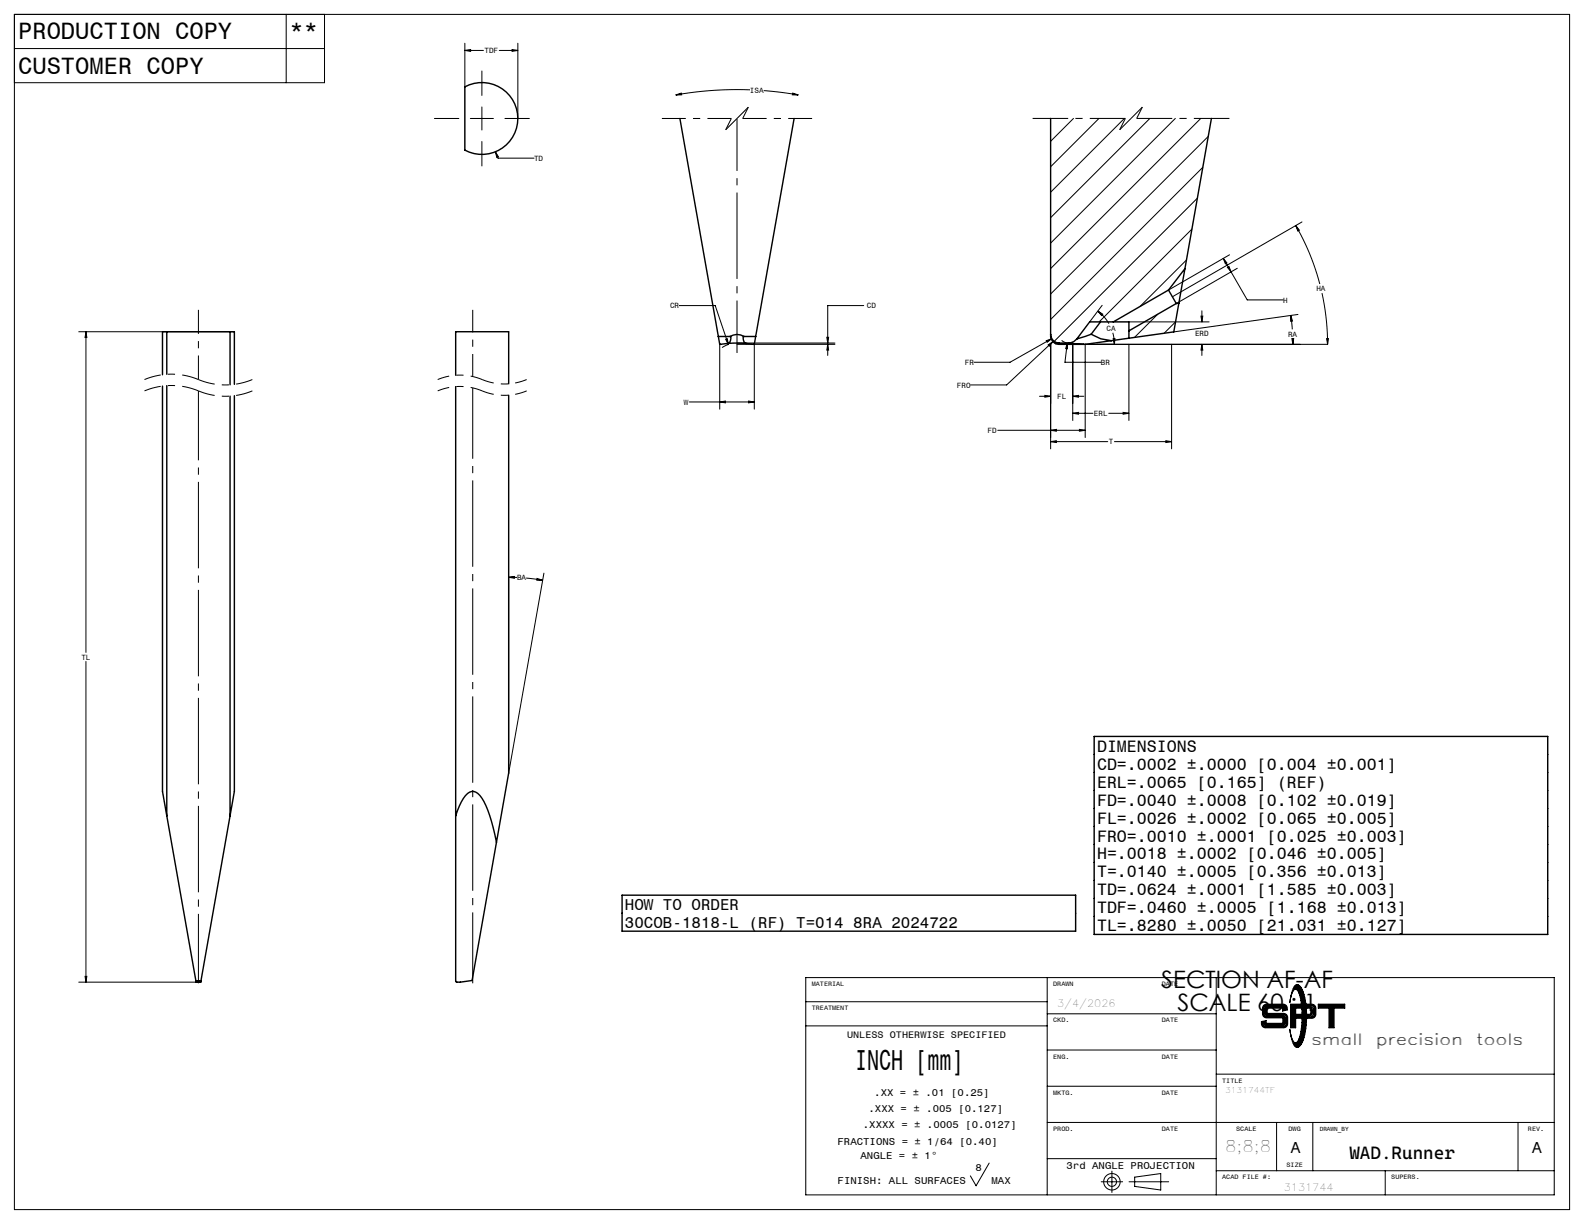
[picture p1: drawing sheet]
<svg xmlns="http://www.w3.org/2000/svg" width="279mm" height="216mm" viewBox="0 0 279 216" stroke-linecap="round" stroke-linejoin="round" font-family="sans-serif">
<g fill="none" stroke="#000" stroke-width=".25">
<path d="M82 15.3a6.3 6.3 0 0 1 9.3 5.6 6.3 6.3 0 0 1-9.3 5.6zM119.9 20.9l6.8 38.5M140.1 20.9l-6.8 38.5M185.3 20.9v38.1M213.7 20.9l-4.7 26.5M29.4 58.5h-.7v7.6M29.4 58.5v7.5M29.4 58.5h11.2M40.6 58.5h.7v9.3M40.6 58.5v9.4M126.7 59.4l.3 1.3 1.3-.1M126.7 59.4h2.1"/>
<path d="M128.8 59.4h.1a.98 .98 0 0 1-.6 1.2M131.2 59.4h2.1M131.2 59.4a2.27 2.27 0 0 0-2.4 0M131.2 59.4a.87 .87 0 0 0 .5 1.2M133.3 59.4l-.3 1.3-1.3-.1M185.3 59a1.52 1.52 0 0 0 1.5 1.5M185.3 59v.4a1.52 1.52 0 0 0 .7 1.1l.2 .1M189.9 59.8l-.5 .5-.9 .2M192.5 59l-2.6 .8M192.5 59l1.7 .8 1.8 .3M194.1 56.8l-1.6 2.2M196.4 56.8h2.7v1.6"/>
<path d="M196.4 56.8h-4.2l-2.3 3M199.1 58.4v1.3M199.1 59.7l-3.1 .4M206.1 51.2l1.4 2.3M206.1 51.2l-9.7 5.6M207.5 53.5l-8.4 4.9M207.9 53.5l-.9 5-7.9 1.2M207.9 53.5h-.4M209 47.4l-1.1 6.1M209 47.4l-2.9 3.8M28.7 68.1v71.5l.7 4.3M29.4 68v75.9"/>
<path d="M40.6 69.9v74M41.3 69.8v69.8l-.7 4.3M80.4 66.2v-7.7h9.3v9.2M80.4 68.2v104.9l.1 .1 2.8-.3 4.3-24.3M89.7 69.7v66.7l-2.1 12.2M128.3 60.6h3.4M186.8 60.5l-.6 .1M186.8 60.5h1.7M188.5 60.5l2.6 .2M196 60.1l-4.6 .6h-4.6l-.6-.1M193 129.9h80v34.9h-80zM29.4 143.9l5.2 29.2"/>
<path d="M40.6 143.9l-5.2 29.2M80.4 143.9l.6-1.8a3.8 3.8 0 0 1 2.2-2.5 2.42 2.42 0 0 1 2.2 1.8l1 2.4 1.2 4.8M109.7 157.9h80v6.3h-80zM34.6 173.1v.1h.2M34.6 173.1h.2M34.8 173.2h.4M34.8 173.1v.1M35.2 173.1h-.4M35.2 173.1v.1M35.2 173.1h.2M35.4 173.1v.1h-.2"/>
</g>
<g fill="none" stroke="#000" stroke-width=".18">
<path d="M2.5 8.6h54.7M2.5 2.5h274.4v210.9h-274.4zM50.5 2.5v12.1M57.2 2.5v12.1h-54.7M82 8.9l1-.2v.4zM82 7.6v7.7M82 8.9h3.3M85 12.5v4.3M85 18.9v4M88.1 8.9h3.2M90.3 8.7l1 .2-1 .2zM91.3 7.6v13.3"/>
<path d="M119.2 16.7l1-.3v.3zM132.3 15.8a62.2 62.2 0 0 0-13.1 .9M134.7 16l6.1 .7M139.8 16.4l1 .3h-1zM76.6 20.9h4.3M83 20.9h4M85 25v4.3M87.4 26.8l.5 .9-.3 .1zM87.4 26.8l.4 1.1h6.4M89.1 20.9h4.3M189.4 20.9l-4.1 4M193.8 20.9l-8.5 8.5"/>
<path d="M198.3 20.9l-13 13M202.8 20.9l-17.5 17.5M207.3 20.9l-22 22M211.2 35l-25.2 25.2M211.8 20.9l-26.5 26.5M212.2 29.5l-26.9 26.9M213.1 24.1l-27.8 27.8M228.6 39.8l.6 .8-.3 .1zM228.6 39.8a41.9 41.9 0 0 1 4.2 10.3M229.7 39.2l-22.8 13.1M13.9 58.5h27.4M15.2 58.5v56.6"/>
<path d="M15.2 58.5l.1 1h-.3zM119.8 53.9h6.4l2.3 6.9M128 59.8l.3-.1 .2 1.1zM145.8 59.5h.4l-.2 1zM152.4 53.9h-6.4v6.6M185.5 59.7l-7.3 4.2h-6.4M193.6 54.9l.9 .5-.2 .3zM193.6 54.9a7.3 7.3 0 0 1 2 2.2M194.4 53.9l-2.2 2.9M196.3 58.7l.3 2M196.3 59.7h.4l-.1 1zM199.1 56.8h14.2"/>
<path d="M204.2 55.4l-4.1 4.1M207.4 56.8l-2.1 2M209.3 45.9l-8.2 8.2M210.2 40.4l-16.3 16.4M211.8 55.8h.4l-.2 1zM212 54.8v2M215.8 45.6l1.3 2.4M215.8 45.6l.6 .8-.3 .1zM216.5 47.2l.3-.2 .3 1zM216.9 44.9l-10.7 6.2M217.1 48l2.9 4.9h6.4M218.2 47.3l-10.6 6.2"/>
<path d="M227.7 55.6l.3 1-.3 .1zM227.7 55.6l.3 2.5M227.9 59.7h.3l-.2 1zM228 59.7v1M228.9 55.5l-21.9 3M233.2 51.7a41.9 41.9 0 0 1 1 9M234 59.7h.3l-.1 1zM121.6 70.9h11.4M127 70.9l1-.2v.4zM127 60.7v11.5M128.5 60.7l-1.1 .6M130 60.7h17.3"/>
<path d="M130 60.5h17.3M132 70.7l1 .2-1 .2zM133 60.7v11.5M146 60.7l.2 1.1h-.4zM146 60.7v2M176 75.9h15.4M183.4 69.9h1.9M184.3 69.7l1 .2-1 .2zM184.6 60.1l.9-.4-.8 .7zM184.9 60.8l.8-.5-.6 .8zM185.3 75.9l1-.2v.4zM185.3 77.9l1-.2v.4z"/>
<path d="M185.3 60.7v18.5M185.3 77.9h10.1M185.7 60.3l-8.1 7.6h-6.4M187.3 60l.5 .4 .7 .1M188.3 60.5v1h-.3zM188.3 60.5l-.5 3.4h6.4M189.2 72.9l1-.2v.4zM189.2 69.9l1-.2v.4zM189.2 60.7v13.5M189.2 72.9h3.6M189.2 69.9h2M190.4 75.7l1 .2-1 .2z"/>
<path d="M190.5 60.7h43.7M191.4 60.7v16.5M195.6 72.9h3.5M196.6 77.9h10.1M198.1 72.7l1 .2-1 .2zM199.1 60.7v13.5M205.6 77.7l1.1 .2-1.1 .2zM206.7 60.7v18.5M212 60.7l.2 1.1h-.4zM212 60.7v2M15.2 116.7v56.5M89.7 101.8l1-.1v.3z"/>
<path d="M89.7 101.8l1.5 .1M89.7 101.8v33.3M92.8 102l2.9 .3M94.7 102l1 .3h-1zM95.9 101.1l-6.2 35.3M13.9 173.2h21.1M15 172.2h.3l-.1 1zM142.1 172.4h132.1v38.4h-132.1zM142.1 176.7h42.6M184.7 172.4v38.4M184.7 178.8h29.8M214.5 172.4v38.4"/>
<path d="M222.9 177.3l.5-.2h2.9a.79 .79 0 0 1 .8 1l-.9 .2v-.5h-2.7v.9h2.9a.72 .72 0 0 1 .7 .8v1.1a.72 .72 0 0 1-.7 .7h-3.2a.72 .72 0 0 1-.7-.7v-.4l.8-.2v.5h3v-1h-2.9a.72 .72 0 0 1-.7-.7v-1.1zM223 177.4l.4-.1h2.9a.61 .61 0 0 1 .6 .7l-.5 .2v-.5h-3v1.2h3a.58 .58 0 0 1 .6 .6v1.1a.58 .58 0 0 1-.6 .5h-3.2a.64 .64 0 0 1-.6-.8l.6-.1v.4h3.2v-1.2h-3a.58 .58 0 0 1-.6-.6v-1.1zM223.1 177.6l.3-.2h2.9l.3 .1 .2 .4-.3 .1v-.5h-3.3v1.5l3.4 .1 .2 .4-.1 1.4-.3 .1h-3.2l-.3-.1-.1-.5h.3v.4h3.5v-1.5l-3.4-.1-.2-.4zM223.1 177.8v1.1M223.4 179.1h3M226.6 177.7l.1 .2M226.7 179.4v1.3M227.6 177.1h1.9v.7h-1v1.1h1.1v.7h-1.1v1.7h-.9zM227.8 177.3h1.5l.1 .4h-1v1.4h1v.4h-1v1.6h-.6zM227.9 177.4h1.3v.1h-.9v1.7h1v.1h-1v1.7h-.4zM228.1 177.5v3.4M228.4 173.8a.69 .69 0 0 1 1.1 .5 13.7 13.7 0 0 1 0 9.9 .73 .73 0 0 1-.7 .6 .73 .73 0 0 1-.7-.7l-.3-.9-.3-1.6a3 3 0 0 0 1 2.3h.1a3.3 3.3 0 0 0 .9-2.4 12.8 12.8 0 0 0-.6-6.8 .45 .45 0 0 0-.5-.2 .45 .45 0 0 0-.4 .4l-.5 2 .5-2.2z"/>
<path d="M228.6 174.1a1.91 1.91 0 0 1 1.1 1.8 15 15 0 0 1-.3 7.7l-.4 .5-.4 .2M228.8 173.8l-.6 .6a.67 .67 0 0 1 1 .6 14.4 14.4 0 0 1-.1 8.6 .6 .6 0 0 1-.9 .4l.6 .6M228.8 174l-.3 .2a1.65 1.65 0 0 1 1.1 1.6 14.2 14.2 0 0 1-.4 7.9l-.3 .4-.4 .1 .3 .3M228.8 174h.1M228.8 173.8h.1M228.8 173.8l.5 .3a8.6 8.6 0 0 1 1 5.1 8.6 8.6 0 0 1-1 5.1l-.5 .3M228.8 174l.4 .2a8.5 8.5 0 0 1 1 5 8.5 8.5 0 0 1-1 5l-.4 .3M230.4 177.1h1a.72 .72 0 0 1 .7 .7v1.1a.72 .72 0 0 1-.7 .7h-.8v-.7l.5-.1 .1-.7-.2-.2-.5-.1zM230.6 177.3h.8a.58 .58 0 0 1 .6 .5v1.1a.58 .58 0 0 1-.6 .6h-.7v-.4l.4-.1 .2-.2v-.7l-.1-.4h-.6zM230.8 177.4h.7l.3 .4v1.3l-.3 .2h-.6v-.1l.3-.1 .3-.2v-1a.58 .58 0 0 0-.7-.4zM231.4 177.6l.3 .2v1.2l-.3 .2M232.5 177.1h4.7v.7h-1.9v3.5h-.9v-3.5h-1.9z"/>
<path d="M232.7 177.3h4.4v.4h-1.9v3.4h-.6v-3.4h-1.9zM232.8 177.4h4.1v.1h-1.9v3.5h-.3v-3.5h-1.9zM234.9 177.6v3.3M142.1 181h42.6M184.7 191.6h29.8M184.7 198h89.5M184.7 185.2h29.8M214.5 189.5h59.7M222.9 180.5v.2M223.2 180.9h3.2M225.2 198v8.5M228.8 184.6h.1"/>
<path d="M228.8 184.5h.1M231.6 198v8.5M267.8 198v8.5M174.5 205.2l-2.3 4-1-1.8M184.7 204.4h29.8M194.2 208.5h3.8M196.1 206.6v3.7M199.2 208.5h6.9M200.1 207.6l4.6-.6v2.9l-4.6-.6zM214.5 206.5h59.7M244.3 206.5v4.3"/>
<circle cx="196.1" cy="208.5" r=".81"/>
<circle cx="196.1" cy="208.5" r="1.45"/>
</g>
<path d="M85 68.9a10.2 10.2 0 0 0-7.8 0M85 66.9a10.2 10.2 0 0 0-7.8 0M92.9 68.9a10.2 10.2 0 0 1-7.9 0M92.9 66.9a10.2 10.2 0 0 1-7.9 0" fill="none" stroke="#000" stroke-width=".18" stroke-dasharray="6.3 1.3 1.3 1.3" stroke-dashoffset="4.2" stroke-linecap="butt"/>
<path d="M35 68.9a12.4 12.4 0 0 0-9.5 0M35 66.9a12.4 12.4 0 0 0-9.5 0M44.5 68.9a12.4 12.4 0 0 1-9.5 0M44.5 66.9a12.4 12.4 0 0 1-9.5 0" fill="none" stroke="#000" stroke-width=".18" stroke-dasharray="6.3 1.3 1.3 1.3" stroke-dashoffset="3.4" stroke-linecap="butt"/>
<path d="M129 20.9h-12.2M143.2 20.9h-12.2" fill="none" stroke="#000" stroke-width=".18" stroke-dasharray="6.3 1.3 1.3 1.3" stroke-dashoffset="2.1" stroke-linecap="butt"/>
<path d="M132 18.9l-2 2M201.5 18.9l-2 2M128 22.9l1-2M130 20.9l-2 2M131 20.9l1-2M197.5 22.9l1-2M199.5 20.9l-2 2M200.5 20.9l1-2" fill="none" stroke="#000" stroke-width=".18" stroke-dasharray="6.3 1.3 1.3 1.3" stroke-linecap="butt"/>
<path d="M198.5 20.9h-16.4M216.9 20.9h-16.4" fill="none" stroke="#000" stroke-width=".18" stroke-dasharray="6.3 1.3 1.3 1.3" stroke-dashoffset=".1" stroke-linecap="butt"/>
<path d="M83.4 68.4v105" fill="none" stroke="#000" stroke-width=".18" stroke-dasharray="15.2 1.3 1.3 1.3" stroke-dashoffset="2.7" stroke-linecap="butt"/>
<path d="M83.4 54.7v11.7" fill="none" stroke="#000" stroke-width=".18" stroke-dasharray="15.2 1.3 1.3 1.3" stroke-dashoffset="11.3" stroke-linecap="butt"/>
<path d="M35 68.9v104.5" fill="none" stroke="#000" stroke-width=".18" stroke-dasharray="15.2 1.3 1.3 1.3" stroke-dashoffset="3" stroke-linecap="butt"/>
<path d="M35 54.7v12.2" fill="none" stroke="#000" stroke-width=".18" stroke-dasharray="15.2 1.3 1.3 1.3" stroke-dashoffset="11" stroke-linecap="butt"/>
<path d="M130 20.9v41.4" fill="none" stroke="#000" stroke-width=".18" stroke-dasharray="15.2 1.3 1.3 1.3" stroke-dashoffset="6" stroke-linecap="butt"/>
<path d="M94.7 102l1 .3h-1zM89.7 101.8l1-.1v.3zM15.2 58.5l.1 1h-.3zM15 172.2h.3l-.1 1zM87.4 26.8l.2 1 .3-.1zM90.3 8.7l1 .2-1 .2zM82 8.9l1-.2v.4zM132 70.7l1 .2-1 .2zM127 70.9l1-.2v.4zM119.2 16.7h1v-.3zM139.8 16.4v.3h1zM146 60.7l.2 1.1h-.4zM145.8 59.5h.4l-.2 1zM128 59.8l.5 1-.2-1.1zM185.3 75.9l1-.2v.4zM190.4 75.7l1 .2-1 .2zM227.9 59.7h.3l-.2 1zM227.7 55.6l.3 1-.3 .1zM205.6 77.7l1.1 .2-1.1 .2zM185.3 77.9l1-.2v.4zM184.9 60.8l.2 .3 .6-.8zM211.8 55.8h.4l-.2 1zM212 60.7l.2 1.1h-.4zM198.1 72.7l1 .2-1 .2zM189.2 72.9l1-.2v.4zM189.2 69.9l1-.2v.4zM184.3 69.7l1 .2-1 .2zM196.3 59.7h.4l-.1 1zM193.6 54.9l.9 .5-.2 .3zM215.8 45.6l.6 .8-.3 .1zM216.5 47.2l.3-.2 .3 1zM234 59.7h.3l-.1 1zM228.6 39.8l.6 .8-.3 .1zM184.6 60.1l.1 .3 .8-.7zM188.3 60.5l-.3 1h.3z" fill="#000"/>
<text font-size="5.1" x="150.8" y="188.8">INCH [mm]</text>
<g font-size="4.2">
<text x="3.2" y="6.8">PRODUCTION COPY</text>
<text x="51.1" y="6.8">**</text>
<text x="3.2" y="13">CUSTOMER COPY</text>
<text x="204.8" y="174.2">SECTION AF-AF</text>
<text x="207.7" y="178.4">SCALE 60 : 1</text>
</g>
<text font-size="3.2" x="238" y="204.5">WAD.Runner</text>
<g font-size="2.9">
<text x="193.5" y="132.6">DIMENSIONS</text>
<text x="193.5" y="135.7">CD=.0002 ±.0000 [0.004 ±0.001]</text>
<text x="193.5" y="138.9">ERL=.0065 [0.165] (REF)</text>
<text x="193.5" y="142.1">FD=.0040 ±.0008 [0.102 ±0.019]</text>
<text x="193.5" y="145.3">FL=.0026 ±.0002 [0.065 ±0.005]</text>
<text x="193.5" y="148.4">FRO=.0010 ±.0001 [0.025 ±0.003]</text>
<text x="193.5" y="151.6">H=.0018 ±.0002 [0.046 ±0.005]</text>
<text x="193.5" y="154.8">T=.0140 ±.0005 [0.356 ±0.013]</text>
<text x="193.5" y="158">TD=.0624 ±.0001 [1.585 ±0.003]</text>
<text x="193.5" y="161.1">TDF=.0460 ±.0005 [1.168 ±0.013]</text>
<text x="193.5" y="164.3">TL=.8280 ±.0050 [21.031 ±0.127]</text>
</g>
<g font-size="2.8">
<text x="110.2" y="160.5">HOW TO ORDER</text>
<text x="110.2" y="163.7">30COB-1818-L (RF) T=014 8RA 2024722</text>
<text x="231.4" y="184.3">small</text>
<text x="242.8" y="184.3">precision</text>
<text x="260.5" y="184.3">tools</text>
<text x="216.1" y="203.3">8;8;8</text>
<text x="227.7" y="203.3">A</text>
<text x="270.3" y="203.3">A</text>
</g>
<g font-size="1.8">
<text x="186.5" y="177.6">3/4/2026</text>
<text x="153.2" y="196.2">.XXX = ± .005 [0.127]</text>
<text x="154.2" y="193.3">.XX = ± .01 [0.25]</text>
<text x="147.7" y="201.9">FRACTIONS = ± 1/64 [0.40]</text>
<text x="152.2" y="199">.XXXX = ± .0005 [0.0127]</text>
<text x="147.8" y="208.8">FINISH: ALL SURFACES</text>
<text x="151.8" y="204.5">ANGLE = ± 1°</text>
<text x="172.1" y="206.5">8</text>
<text x="174.9" y="208.8">MAX</text>
<text x="188.1" y="206.2">3rd ANGLE PROJECTION</text>
<text x="226.4" y="210.2">3131744</text>
</g>
<text font-size="1.7" x="149.4" y="183">UNLESS OTHERWISE SPECIFIED</text>
<text font-size="1.4" x="216.1" y="192.8">3131744TF</text>
<g font-size="1.3">
<text x="85.5" y="9.4">TDF</text>
<text x="132.3" y="16.4">ISA</text>
<text x="94.2" y="28.4">TD</text>
<text x="226.3" y="53.4">H</text>
<text x="232.2" y="51.4">HA</text>
<text x="118.2" y="54.4">CR</text>
<text x="152.9" y="54.4">CD</text>
<text x="195.2" y="58.4">CA</text>
<text x="210.8" y="59.2">ERD</text>
<text x="227.2" y="59.4">RA</text>
<text x="170.2" y="64.4">FR</text>
<text x="194.2" y="64.4">BR</text>
<text x="120.6" y="71.4">W</text>
<text x="168.8" y="68.4">FRO</text>
<text x="186.5" y="70.4">FL</text>
<text x="174.2" y="76.4">FD</text>
<text x="193" y="73.4">ERL</text>
<text x="195.6" y="78.4">T</text>
<text x="91.2" y="102.4">BA</text>
<text x="14.4" y="116.4">TL</text>
</g>
<g font-size="1.1">
<text x="143.2" y="173.9">MATERIAL</text>
<text x="185.8" y="173.9">DRAWN</text>
<text x="204.9" y="173.9">DATE</text>
<text x="143.2" y="178.2">TREATMENT</text>
<text x="185.8" y="180.3">CKD.</text>
<text x="204.9" y="180.3">DATE</text>
<text x="185.8" y="186.7">ENG.</text>
<text x="204.9" y="186.7">DATE</text>
<text x="215.6" y="191">TITLE</text>
<text x="185.8" y="193.1">MKTG.</text>
<text x="204.9" y="193.1">DATE</text>
<text x="185.8" y="199.5">PROD.</text>
<text x="204.9" y="199.5">DATE</text>
<text x="218.1" y="199.5">SCALE</text>
<text x="227.3" y="199.5">DWG</text>
<text x="232.8" y="199.5">DRAWN_BY</text>
<text x="269.5" y="199.5">REV.</text>
<text x="215.6" y="208">ACAD FILE #:</text>
<text x="226.9" y="205.9">SIZE</text>
<text x="245.4" y="208">SUPERS.</text>
</g>
</svg>
